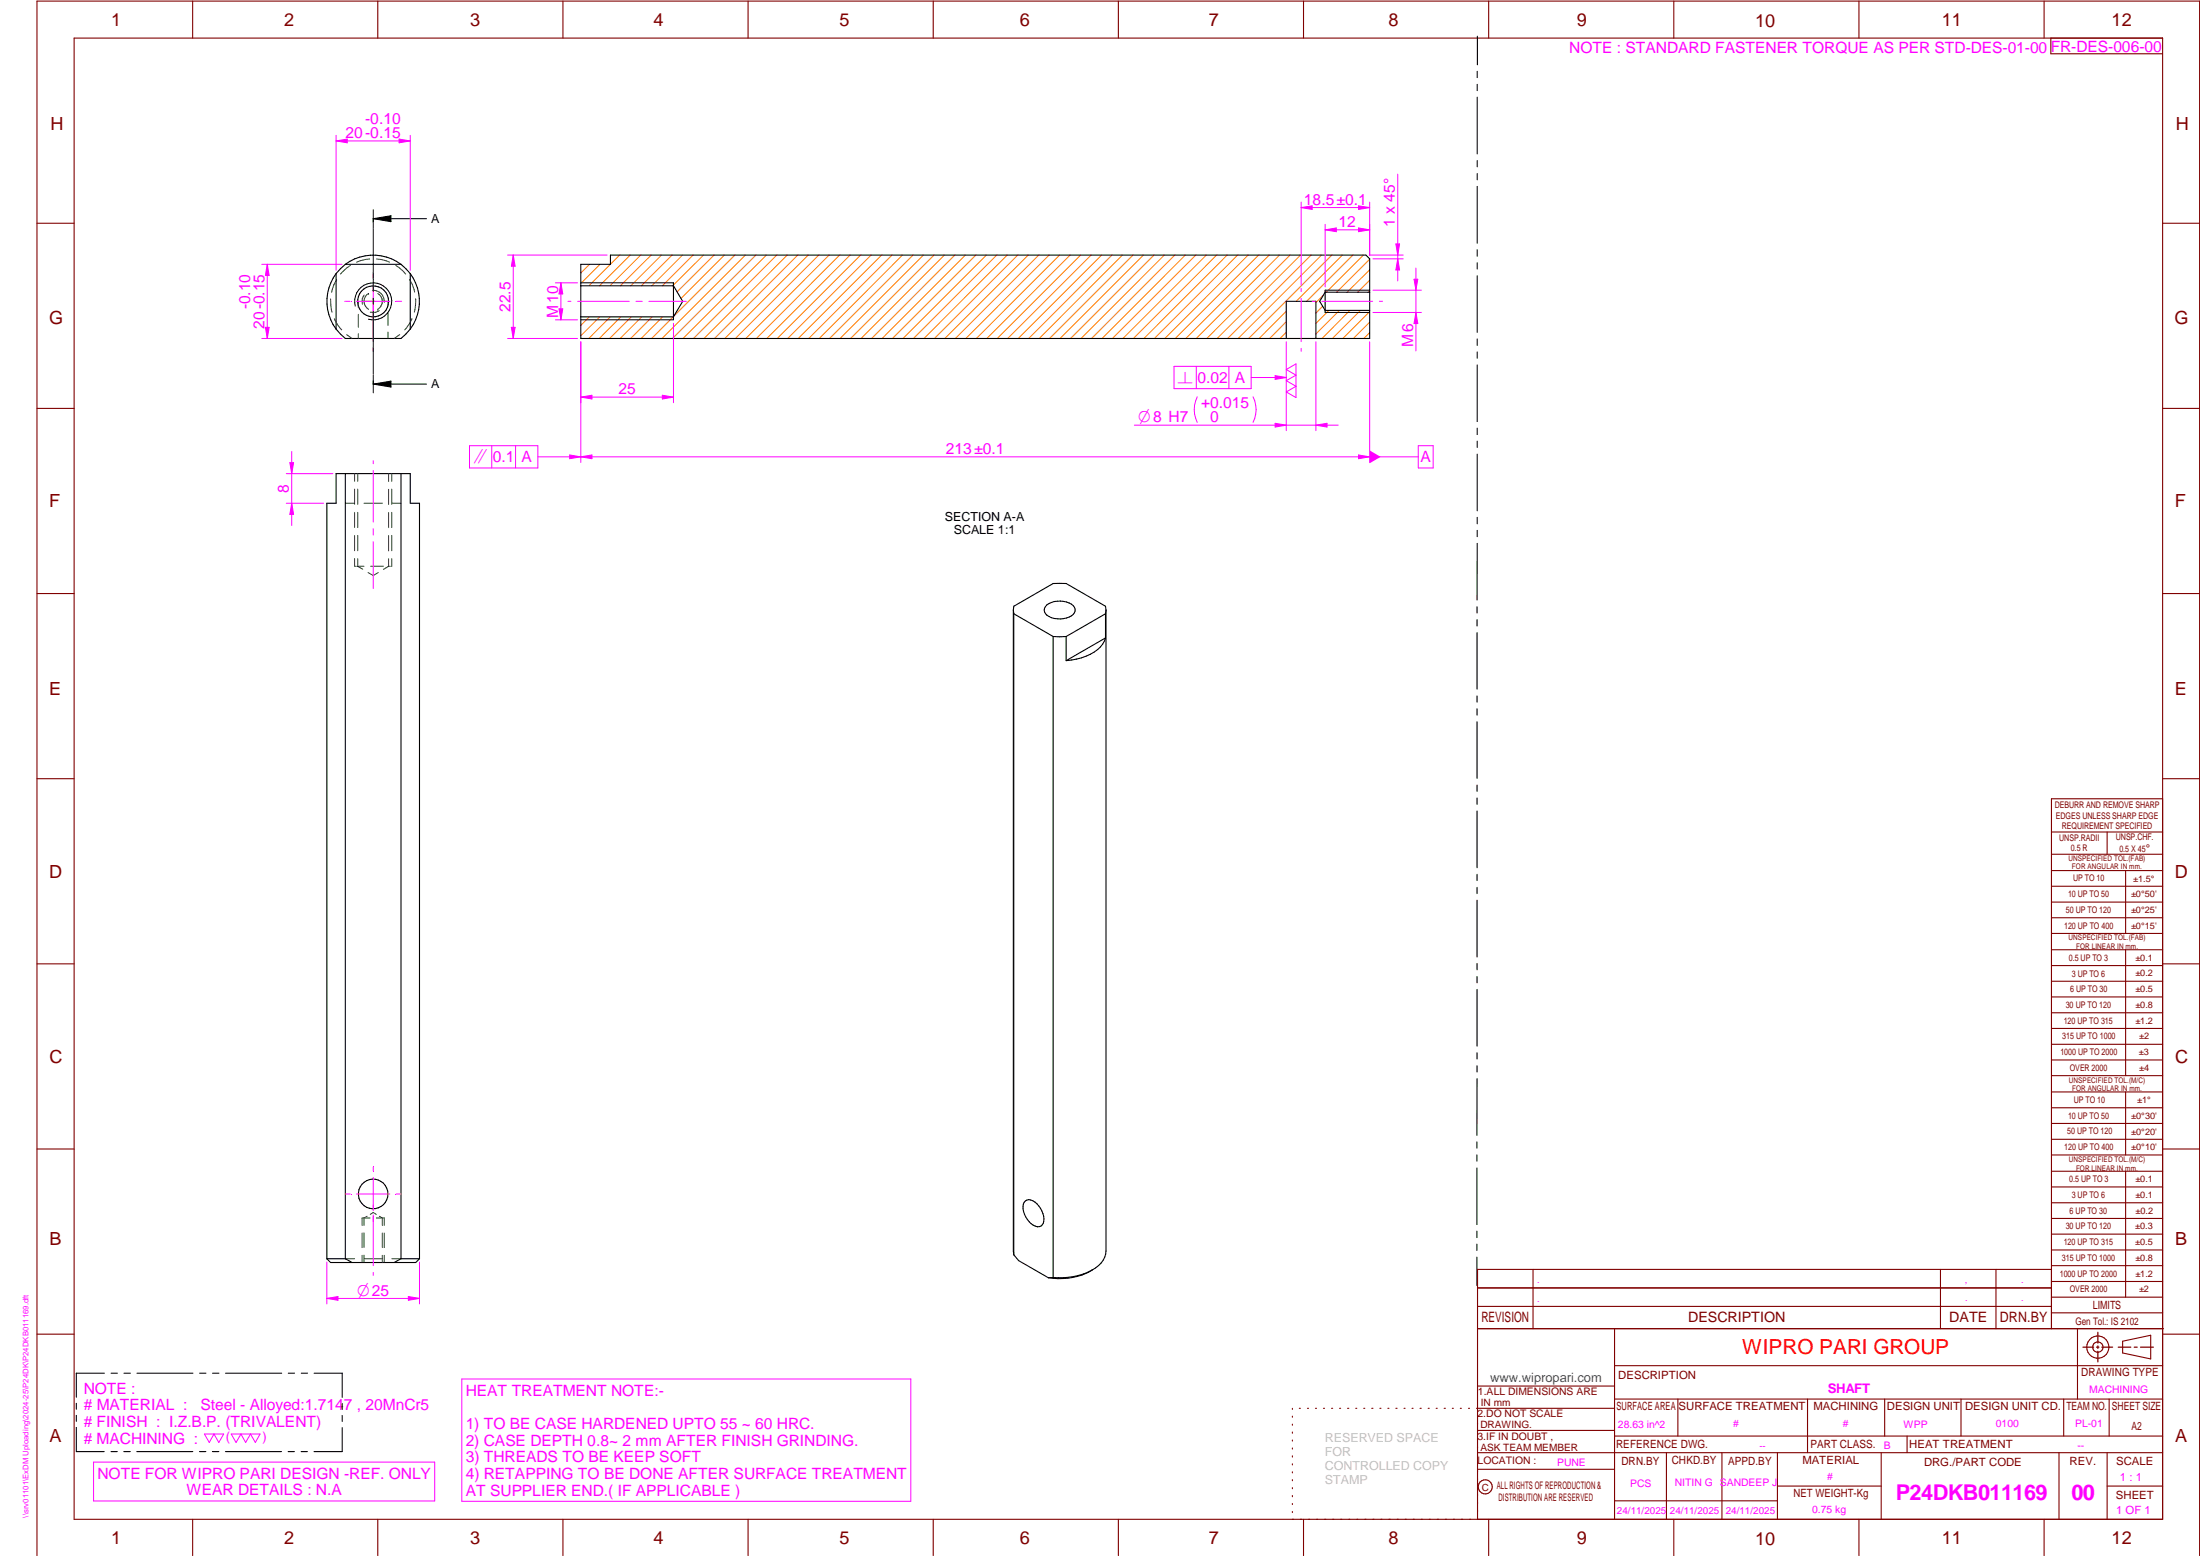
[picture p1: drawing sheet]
<svg xmlns="http://www.w3.org/2000/svg" width="594mm" height="420mm" viewBox="0 0 594 420" stroke-linecap="round" stroke-linejoin="round" font-family="sans-serif">
<g fill="none" stroke="#800000" stroke-width=".3">
<path d="M20 10.3h564v400h-564zM52 .3v10M102 .3v10M152 .3v10M202 .3v10M252 .3v10M302 .3v10M352 .3v10M402 .3v10M452 .3v10M502 .3v10M552 .3v10"/>
<path d="M553.8 10.3v4.2h30.1M10 60.3h10M584 60.3h10M10 110.3h10M584 110.3h10M10 160.3h10M584 160.3h10M10 210.3h10M584 215.7h-30v143.1M584 210.3h10M554 224.7h30M554 230.7h30"/>
<path d="M554 235.1h30M554 239.3h30M569 224.7v6M574 235.1v17M554 243.6h30M554 247.8h30M554 252.1h30M554 256.5h30M574 256.5v33.9M10 260.3h10M554 260.7h30M554 265h30"/>
<path d="M554 269.2h30M554 273.5h30M554 277.7h30M584 260.3h10M554 282h30M554 286.2h30M554 290.4h30M554 294.9h30M554 299.1h30M574 294.9v17M10 310.3h10M554 303.4h30"/>
<path d="M554 307.6h30M554 311.9h30M554 316.3h30M574 316.3v34M584 310.3h10M554 320.5h30M554 324.8h30M554 329h30M554 333.2h30M554 337.5h30M399 358.8h185.2M399 352.8h155"/>
<path d="M399 347.8h155M414 342.8v16M436 358.8v51.5M524 342.8v16M539 342.8v16M554 341.8h30M554 346h30M554 350.3h30M554 354.5h30M554 342.8h-155v67.5M561 358.8v19M10 360.3h10"/>
<path d="M399 374.3h37M436 368.8h148M436 377.8h148M453.1 377.8v10M488.1 377.8v14.5M508.9 377.8v10M529.5 377.8v10M557.3 377.8v10M569.5 377.8v10M573.2 362.2l7.6-1.6v6.3l-7.6-1.6zM584 360.3h10M349 380.3v.3"/>
<path d="M349 382.4v.3M349 384.6v.3M349 386.7v.3M349 388.8v.3M349 391v.3M349 393.1v.3M349 395.3v.3M349 397.4v.3M349 399.5v.3M350.9 380.3h.2M353.1 380.3h.2M355.2 380.3h.3"/>
<path d="M357.4 380.3h.3M359.6 380.3h.3M361.7 380.3h.3M363.9 380.3h.3M366.1 380.3h.3M368.3 380.3h.2M370.4 380.3h.3M372.6 380.3h.3M374.8 380.3h.3M376.9 380.3h.4M379.1 380.3h.3M381.3 380.3h.3"/>
<path d="M383.4 380.3h.4M385.6 380.3h.3M387.8 380.3h.3M390 380.3h.3M392.2 380.3h.3M394.3 380.3h.3M396.5 380.3h.3M398.7 380.3h37.3M399 386.2h37M399 396.7h37M436 387.8h148M450 392.3v18"/>
<path d="M465 392.3v18M480 392.3v18M508 392.3v18M515 387.8v4.5M556 392.3v18M569 392.3v18M584 392.3h-185M52 410.3v9.7M102 410.3v9.7M152 410.3v9.7M202 410.3v9.7M252 410.3v9.7"/>
<path d="M302 410.3v9.7M349 401.7v.3M349 403.8v.4M349 406v.3M349 408.1v.3M352 410.3v9.7M402 410.3v9.7M436 405.3h44M452 410.3v9.7M480 401.3h28M502 410.3v9.7M552 410.3v9.7"/>
<path d="M569 401.3h15M10 420v-419.7h584v419.7"/>
<circle cx="566.5" cy="363.8" r="2.99"/>
<circle cx="566.5" cy="363.7" r="1.41"/>
<circle cx="401.1" cy="401.5" r="1.9"/>
</g>
<path d="M100.8 76.9v9M96.3 81.4h9M25.3 394.8h92.1v10.5h-92.1z" fill="none" stroke="#f0f" stroke-width=".27"/>
<g fill="none" stroke="#000" stroke-width=".3">
<path d="M398.9 19.3v1.7M398.9 9.8v7.7M398.9 22.8v1.7M398.9 26.2v15.4M398.9 43.3v1.7M398.9 46.9v1.7M398.9 50.3v15.4M90.8 73.9v15M90.8 73.9a12.6 12.6 0 0 0 0 15M93.3 71.4h15M93.3 71.4a12.6 12.6 0 0 1 15 0M93.3 71.4l-2.5 2.5"/>
<path d="M108.3 71.4l2.5 2.5M110.8 73.9v15M110.8 73.9a12.6 12.6 0 0 1 0 15M398.9 67.4v1.8M398.9 71v1.6M398.9 74.5v15.2M110.8 88.9l-2.5 2.5h-15l-2.5-2.5M398.9 91.5v1.8M398.9 95v1.7M398.9 98.6v15.2M398.9 115.6v1.7M398.9 119.1v1.7"/>
<path d="M93.3 127.9v212M108.3 127.9v212M398.9 122.6v15.3M398.9 139.7v1.7M398.9 143.2v1.7M398.9 146.7v15.3M398.9 163.8v1.7M398.9 167.3v1.7M398.9 170.8v15.3M398.9 187.9v1.7M398.9 191.4v1.7M398.9 194.9v15.3"/>
<path d="M398.9 212v1.7M398.9 215.5v1.7M398.9 219v15.3M398.9 236.1v1.7M398.9 239.6v1.7M398.9 243.1v15.3M398.9 260.2v1.7M398.9 263.7v1.7M398.9 267.2v15.3M398.9 284.3v1.7M398.9 287.8v1.7M398.9 291.3l-.1 15.3"/>
<path d="M398.8 308.4v1.6M398.8 311.9v1.7M398.8 315.4v15.3M88.3 339.9v-204h2.5v-8h20v8h2.5v204M88.3 339.9h5M88.3 339.9l1 1h23l1-1M93.3 339.9l1.8 1M108.3 339.9l-1.8 1M108.3 339.9h5M398.8 332.4v1.8M398.8 336v1.7M398.8 339.5v7.6"/>
<path d="M20.6 378.9v1.6M28.2 370.8h-7.6v6.5M30 370.8h1.7M33.5 370.8h1.7M37 370.8h15.1M53.9 370.8h1.7M57.4 370.8h1.7M60.9 370.8h15.2M77.8 370.8h1.7M81.4 370.8h1.7M84.8 370.8h7.6v6.5M92.4 379v1.6"/>
<path d="M20.6 385.4v6.6h7.5M20.6 382.2v1.6M30 392h1.7M33.4 392h1.8M37 392h15.1M53.9 392h1.7M57.4 392h1.7M60.9 392h15.1M77.8 392h1.7M81.3 392h1.7M92.4 385.5v6.5h-7.6M92.4 382.2v1.6"/>
<circle cx="100.8" cy="81.4" r="4.2"/>
<circle cx="100.8" cy="322.4" r="4"/>
</g>
<path d="M566.5 359.7v3M562.5 363.8h2.9M566.1 363.8h.7M566.5 363.4v.7M566.5 364.9v2.8M567.6 363.8h2.9M572 363.8h3.4M576.3 363.8h.8M578 363.8h3.5" fill="none" stroke="#800000" stroke-width=".34"/>
<g fill="none" stroke="#008000" stroke-width=".27">
<path d="M90.9 75.5l-.7 1.3-.6 2.1M90.9 75.5h.1M94.7 71.6l-2.8 2.4M98.3 79.7a2.77 2.77 0 0 0-.4 2.5M99.5 79.2a2.48 2.48 0 0 0 0 4.3M99.5 79.2h.1M99.8 69.9l-1.1 .2-2.4 .7M100.5 78.4a2.94 2.94 0 0 1 3.3 3.2M101.7 69.9l1.2 .2 2.3 .7M102 79.2a2.48 2.48 0 0 1 0 4.3M106.8 71.6l1.1 .8 1.7 1.6M110.7 75.5h.1"/>
<path d="M110.7 75.5l.6 1.3 .7 2.1M89.3 80.7l.4 3.6M90.3 86.1l.8 1.4 1.2 1.6M93.6 90.4l1.5 1M96.8 81.4v1.7M96.8 84.9v3.4M96.8 90.1v1.3M97.8 81.4h3.5M102 83.5h.1M102.4 83.9a2.81 2.81 0 0 1-2.4 .4M103.1 81.4h1.7v1.2M104.8 84.4v3.5"/>
<path d="M104.8 89.7v1.7M107.9 90.3l-1.4 1.1M111.2 86l-.7 1.5-1.2 1.6M112.2 80.7v1.6l-.3 2M93.3 135.9h2.5M95.8 127.9v2.1M95.8 132.1v4.1M95.8 138.3v4.2M96.6 127.9v2.1M96.6 132.1v4.1M96.6 138.3v4.2M98.3 135.9h5"/>
<path d="M104.9 127.9v2.1M104.9 132.1v4.1M104.9 138.4v4.1M105.8 127.9v2.1M105.8 132.1v4.1M105.8 138.3v4.2M105.8 135.9h2.5M95.8 150.8v2.1h.2M95.8 144.6v4.1M96.6 144.6v4.1M96.6 150.8v2.1l1.4 .8M98.3 152.9h-2"/>
<path d="M100.1 152.9h3.4M102.1 154.6l-1.3 .8-1.4-.8M104.9 144.6v4.2M104.9 150.9v2M104.9 152.9l-1.4 .9M104.9 152.9h.3M105.8 150.8v2.1h-.3M105.8 144.6v4.1M93.3 339.9h2.5M97.8 333v3.9M97.8 339v1.9M97.9 328.9l-.1 2"/>
<path d="M98.3 332.9v3.9M98.3 338.9v2M98.3 339.9h5M99.1 328.4l-.8 .5v2M99.9 328.9h-1.8M100 327.9l.8-.5 .8 .5M101.6 328.9h1.8M102.4 328.4l.8 .5v2M103.2 333v3.9M103.2 339v1.9M103.6 328.9l.2 2M103.8 333v3.9"/>
<path d="M103.8 339v1.9M105.8 339.9h2.5"/>
</g>
<path d="M95.9 82.7a5 5 0 0 1 4.4-6.3 5 5 0 0 1 5.4 5.4 5 5 0 0 1-6.2 4.4" fill="none" stroke="#000" stroke-width=".27"/>
<path d="M107 81.4h1.2M108.4 81.4h.1" fill="none" stroke="#f0f" stroke-width=".27"/>
<path d="M100.8 73.7v.1M100.8 74v1.1" fill="none" stroke="#f0f" stroke-width=".27"/>
<path d="M93.1 81.4h.1M93.3 81.4h1.2" fill="none" stroke="#f0f" stroke-width=".27"/>
<path d="M100.8 77.9v.8M100.8 80.5v11.7M100.8 94v.9M100.8 317.9v9M96.3 322.4h9" fill="none" stroke="#f0f" stroke-width=".27"/>
<path d="M107 322.4h1M108.2 322.4h.1" fill="none" stroke="#f0f" stroke-width=".27"/>
<path d="M100.8 315.1v1.1" fill="none" stroke="#f0f" stroke-width=".27"/>
<path d="M93.3 322.4h.1M93.5 322.4h1.1" fill="none" stroke="#f0f" stroke-width=".27"/>
<g fill="none" stroke="#f0f" stroke-width=".27">
<path d="M351.4 77.9v.8M153.4 81.4h.8M156 81.4h13.9M156.8 92.3v32.6M171.7 81.4h1.7M175.2 81.4h10.1M351.4 80.6v11.6M351.4 94.1v.8M354.3 81.4h.9M356.9 81.4h13.8M369.9 92.3v32.6M372.5 81.4h.8"/>
<path d="M100.8 124.4v.8M100.8 127v14M156.8 123.4l3-.5v1zM100.8 142.8v1.7M100.8 146.3v12.6M100.8 325.4v.9M100.8 328.1v13.7M100.8 343.6v.8"/>
</g>
<g fill="none" stroke="#000" stroke-width=".27">
<path d="M100.8 56.6v4.9M100.8 59.1h14.4M100.8 59.1l4.8-.8v1.6zM100.8 61.7v17M156.8 76.4h25.1M357.8 78.4h12.1M100.8 80.5v1.7M100.8 84v17M156.8 86.4h25.1M357.8 84.4h12.1M100.8 103.7l4.8-.8v1.6zM100.8 101.3v4.8"/>
<path d="M100.8 103.7h14.4"/>
</g>
<path d="M100.8 59.1l4.8-.8v1.6zM100.8 103.7l4.8-.8v1.6z" fill="#000"/>
<g fill="none" stroke="#ff8000" stroke-width=".27">
<path d="M159.2 71.4l-2.4 2.3M162 71.4l-5.2 5.1M167.3 68.9l-8.3 8.3M170.2 68.9l-8.3 8.3M173 68.9l-8.3 8.3M175.8 68.9l-8.3 8.3M178.6 68.9l-8.3 8.3M181.5 68.9l-8.3 8.3M184.3 68.9l-8.3 8.3M187.1 68.9l-8.2 8.3M190 68.9l-8.4 8.3M192.8 68.9l-10 9.9"/>
<path d="M195.6 68.9l-11.7 11.7M198.5 68.9l-16.6 16.5M201.3 68.9l-22.5 22.5M204.1 68.9l-22.5 22.5M207 68.9l-22.6 22.5M209.8 68.9l-22.5 22.5M212.6 68.9l-22.5 22.5M215.4 68.9l-22.5 22.5M218.3 68.9l-22.6 22.5M221.1 68.9l-22.5 22.5M223.9 68.9l-22.5 22.5M226.7 68.9l-22.4 22.5"/>
<path d="M229.6 68.9l-22.5 22.5M232.4 68.9l-22.5 22.5M235.2 68.9l-22.5 22.5M238.1 68.9l-22.5 22.5M240.9 68.9l-22.5 22.5M243.7 68.9l-22.5 22.5M246.5 68.9l-22.5 22.5M249.4 68.9l-22.5 22.5M252.2 68.9l-22.5 22.5M255 68.9l-22.5 22.5M257.8 68.9l-22.4 22.5M260.7 68.9l-22.5 22.5"/>
<path d="M263.5 68.9l-22.5 22.5M266.4 68.9l-22.6 22.5M269.1 68.9l-22.4 22.5M272 68.9l-22.5 22.5M274.8 68.9l-22.5 22.5M277.7 68.9l-22.6 22.5M280.5 68.9l-22.5 22.5M283.3 68.9l-22.5 22.5M286.1 68.9l-22.5 22.5M289 68.9l-22.5 22.5M291.8 68.9l-22.5 22.5M294.6 68.9l-22.5 22.5"/>
<path d="M297.5 68.9l-22.6 22.5M300.3 68.9l-22.5 22.5M303.1 68.9l-22.5 22.5M305.9 68.9l-22.5 22.5M308.8 68.9l-22.5 22.5M311.6 68.9l-22.5 22.5M314.4 68.9l-22.5 22.5M317.2 68.9l-22.4 22.5M320.1 68.9l-22.5 22.5M322.9 68.9l-22.5 22.5M325.7 68.9l-22.5 22.5M328.5 68.9l-22.4 22.5"/>
<path d="M331.4 68.9l-22.5 22.5M334.2 68.9l-22.5 22.5M337.1 68.9l-22.6 22.5M339.9 68.9l-22.5 22.5M342.7 68.9l-22.5 22.5M345.5 68.9l-22.5 22.5M348.4 68.9l-22.5 22.5M351.2 68.9l-22.5 22.5M354 68.9l-22.5 22.5M356.9 68.9l-22.6 22.5M357.4 79.6l-2.1 2.1M359.7 68.9l-22.5 22.5"/>
<path d="M362.5 68.9l-12.5 12.5M365.3 68.9l-12.5 12.5M368.2 68.9l-10.1 10M369.9 72.9l-6.1 6M369.9 70l-9 8.9M369.9 75.7l-3.3 3.2M369.9 78.5l-.5 .4M159.1 85.6l-2.3 2.3M162 85.6l-5.2 5.1M164.8 85.6l-5.8 5.8M167.6 85.6l-5.8 5.8M170.5 85.6l-5.9 5.8"/>
<path d="M173.3 85.6l-5.8 5.8M176.1 85.6l-5.8 5.8M178.9 85.6l-5.8 5.8M181.8 85.6l-5.8 5.8M347.3 84l-7.3 7.4M347.3 86.9l-4.4 4.5M347.3 89.7l-1.7 1.7M357.2 82.7l-1.9 1.8M358.9 83.8l-3.6 3.5M361.7 83.8l-6.4 6.4M364.5 83.8l-7.5 7.6M367.4 83.8l-7.6 7.6"/>
<path d="M369.9 84.2l-7.3 7.2M369.9 87l-4.4 4.4M369.9 89.8l-1.6 1.6"/>
</g>
<g fill="none" stroke="#000" stroke-width=".3">
<path d="M156.8 77.2h25.1l2.5 4.2-2.5 4.2h-25.1M156.8 71.4h8v-2.5h204l1.1 1v21.5h-213.1zM181.9 76.4v10M357.8 78.4v6M369.9 78.9h-12.1l-1.4 2.5 1.4 2.4h12.1M347.3 91.4v-10h8v10M273.6 164.7l.2-1 10.6-6.1 1.8-.1 1.7 .1 10.6 6.1 .2 1M273.6 164.7l.2 1M273.6 164.7l.2 174.1M273.8 165.7l10.6 6.2M273.8 165.7v173.1M282.7 163.3a6.2 6.2 0 0 1 7.1 .2 1.83 1.83 0 0 1 .4 1.9 1.83 1.83 0 0 1-1.5 1.2 6.1 6.1 0 0 1-6.4-.9 1.66 1.66 0 0 1 .4-2.4z"/>
<path d="M284.4 171.9v173.1M287.9 171.9h-3.5M287.9 171.9v6.5M298.5 172.3a8.8 8.8 0 0 1-6.4 5.3l-4.2 .8M298.5 165.7v6.6M298.5 172.3l-10.6 6.1M298.5 165.7l-10.6 6.2M298.7 164.7l-.2 1M298.7 164.7v173.1a6.9 6.9 0 0 1-4.9 5.7l-3.8 1.2-2.8 .3h-2.8M273.8 338.8l1.3 1.6 8 4.6M276.9 324.3a2.41 2.41 0 0 1 3.1 .7 5.7 5.7 0 0 1 1.7 5.3 1.74 1.74 0 0 1-2.7 .5 5.5 5.5 0 0 1-2.4-6.1zM284.4 345h-1.3"/>
<path d="M295 342.9a17.3 17.3 0 0 1-11.9 2.1"/>
</g>
<path d="M156.8 123.4l3-.5v1z" fill="#f0f"/>
<path d="M366.9 122.9l3 .5-3 .5z" fill="none" stroke="#f0f" stroke-width=".27"/>
<path d="M366.9 122.9l3 .5-3 .5z" fill="#f0f"/>
<path d="M156.8 92.3v16.5M181.9 87.3v21.5M156.8 107.2l3-.5v1zM156.8 123.4h213.1" fill="none" stroke="#f0f" stroke-width=".27"/>
<path d="M156.8 107.2l3-.5v1z" fill="#f0f"/>
<path d="M178.9 106.7l3 .5-3 .5z" fill="none" stroke="#f0f" stroke-width=".27"/>
<path d="M178.9 106.7l3 .5-3 .5z" fill="#f0f"/>
<path d="M347.3 92.3v24M355.3 92.3v24M156.8 107.2h25.1M323.3 107.1a7.8 7.8 0 0 0 0 6.9M338.4 107.1a7.5 7.5 0 0 1 0 6.9M344.3 114.3l3 .5-3 .5z" fill="none" stroke="#f0f" stroke-width=".27"/>
<path d="M344.3 114.3l3 .5-3 .5z" fill="#f0f"/>
<path d="M355.3 114.8l3-.5v1z" fill="none" stroke="#f0f" stroke-width=".27"/>
<path d="M355.3 114.8l3-.5v1z" fill="#f0f"/>
<path d="M357.8 60.6v16.9M357.8 62.1l3-.5v1zM369.9 60.6v8.4M306.3 114.8h55.1" fill="none" stroke="#f0f" stroke-width=".27"/>
<path d="M357.8 62.1l3-.5v1z" fill="#f0f"/>
<path d="M366.9 61.6l3 .5-3 .5z" fill="none" stroke="#f0f" stroke-width=".27"/>
<path d="M366.9 61.6l3 .5-3 .5z" fill="#f0f"/>
<path d="M357.8 62.1h12.1M370.7 78.4h13.1M381.8 75.4h1.1l-.6 3zM370.7 84.4h13.1" fill="none" stroke="#f0f" stroke-width=".27"/>
<path d="M381.8 75.4h1.1l-.6 3z" fill="#f0f"/>
<path d="M382.3 84.4l.6 3h-1.1z" fill="none" stroke="#f0f" stroke-width=".27"/>
<path d="M382.3 84.4l.6 3h-1.1z" fill="#f0f"/>
<path d="M137.1 68.9h26.9M382.3 72.4v22.3M137.1 91.4h18.8M138.1 88.4h1l-.5 3z" fill="none" stroke="#f0f" stroke-width=".27"/>
<path d="M138.1 88.4h1l-.5 3z" fill="#f0f"/>
<path d="M138.6 68.9l.5 3h-1z" fill="none" stroke="#f0f" stroke-width=".27"/>
<path d="M138.6 68.9l.5 3h-1z" fill="#f0f"/>
<path d="M90.8 36.5v36.5M90.8 38.1l3-.6v1.1zM110.8 36.5v36.5M138.6 68.9v22.5" fill="none" stroke="#f0f" stroke-width=".27"/>
<path d="M90.8 38.1l3-.6v1.1z" fill="#f0f"/>
<path d="M107.8 37.5l3 .6-3 .5z" fill="none" stroke="#f0f" stroke-width=".27"/>
<path d="M107.8 37.5l3 .6-3 .5z" fill="#f0f"/>
<path d="M90.8 38.1h20M70.7 71.4h21.7M72.2 71.4l.5 3h-1zM70.7 91.4h21.7" fill="none" stroke="#f0f" stroke-width=".27"/>
<path d="M72.2 71.4l.5 3h-1z" fill="#f0f"/>
<path d="M71.7 88.4h1l-.5 3z" fill="none" stroke="#f0f" stroke-width=".27"/>
<path d="M71.7 88.4h1l-.5 3z" fill="#f0f"/>
<path d="M72.2 71.4v20M77.3 135.9h10.1M77.3 127.9h12.6M78.3 124.9h1l-.5 3z" fill="none" stroke="#f0f" stroke-width=".27"/>
<path d="M78.3 124.9h1l-.5 3z" fill="#f0f"/>
<path d="M78.8 135.9l.5 3h-1z" fill="none" stroke="#f0f" stroke-width=".27"/>
<path d="M78.8 135.9l.5 3h-1z" fill="#f0f"/>
<path d="M78.8 121.9v20M88.3 350.6l3-.5v1zM88.3 340.8v11.3M113.3 340.8v11.3" fill="none" stroke="#f0f" stroke-width=".27"/>
<path d="M88.3 350.6l3-.5v1z" fill="#f0f"/>
<path d="M110.3 350.1l3 .5-3 .5z" fill="none" stroke="#f0f" stroke-width=".27"/>
<path d="M110.3 350.1l3 .5-3 .5z" fill="#f0f"/>
<path d="M150 76.4h5.9M150 86.4h5.9M151 83.4h1l-.5 3zM88.3 350.6h25" fill="none" stroke="#f0f" stroke-width=".27"/>
<path d="M151 83.4h1l-.5 3z" fill="#f0f"/>
<path d="M151.5 76.4l.5 3h-1z" fill="none" stroke="#f0f" stroke-width=".27"/>
<path d="M151.5 76.4l.5 3h-1z" fill="#f0f"/>
<path d="M151.5 76.4v10M369.7 68.9h9.2M370.7 69.9h8.2M376.9 65.9h1l-.5 3z" fill="none" stroke="#f0f" stroke-width=".27"/>
<path d="M376.9 65.9h1l-.5 3z" fill="#f0f"/>
<path d="M377.4 69.9l.5 3h-1z" fill="none" stroke="#f0f" stroke-width=".27"/>
<path d="M377.4 69.9l.5 3h-1z" fill="#f0f"/>
<path d="M351.4 54.6v22.4M366.9 55.6l3 .4-3 .6zM369.9 54.6v14.4M377.4 47v28.9" fill="none" stroke="#f0f" stroke-width=".27"/>
<path d="M366.9 55.6l3 .4-3 .6z" fill="#f0f"/>
<path d="M351.4 56l2.9-.4v1z" fill="none" stroke="#f0f" stroke-width=".27"/>
<path d="M351.4 56l2.9-.4v1z" fill="#f0f"/>
<path d="M351.4 56h18.5M337.9 101.9h9.4" fill="none" stroke="#f0f" stroke-width=".27"/>
<path d="M344.3 101.4l3 .5-3 .5z" fill="#f0f"/>
<path d="M317 98.9h20.9v6h-20.9zM323 98.9v6M331.8 98.9v6M347.3 99.8l2.7-1.5v9.1l-2.7-1.6 2.7-1.5-2.7-1.5 2.7-1.5zM344.3 101.4l3 .5-3 .5zM369.9 123.4h13.1" fill="none" stroke="#f0f" stroke-width=".27"/>
<path d="M369.9 121.6l2.9 1.8-2.9 1.7z" fill="#f0f"/>
<path d="M145.2 123.4h11.6M383 120.4h4v6h-4z" fill="none" stroke="#f0f" stroke-width=".27"/>
<path d="M153.8 122.9l3 .5-3 .5z" fill="#f0f"/>
<path d="M126.8 120.4h18.4v6h-18.4zM132.8 120.4v6M139.2 120.4v6M153.8 122.9l3 .5-3 .5zM124.7 372.4h121.2v33h-121.2zM55.2 387.2h5.2l-1.3 2.3-1.3-2.3-1.3 2.3zM62.4 387.2h7.8l-1.2 2.3-1.4-2.3-1.3 2.3-1.2-2.3-1.4 2.3z" fill="none" stroke="#f0f" stroke-width=".27"/>
<g font-size="5.9" fill="#f0f">
<text x="511.9" y="405.1">P24DKB011169</text>
<text x="559.4" y="405.1">00</text>
</g>
<text font-size="5.6" fill="#f00" x="470.5" y="365.5">WIPRO PARI GROUP</text>
<g font-size="4.9" fill="#800000">
<text x="30" y="6.9">1</text>
<text x="76.7" y="6.9">2</text>
<text x="127" y="6.9">3</text>
<text x="176.5" y="6.9">4</text>
<text x="226.7" y="6.9">5</text>
<text x="275.4" y="6.9">6</text>
<text x="326.4" y="6.9">7</text>
<text x="375" y="6.9">8</text>
<text x="425.8" y="6.9">9</text>
<text x="473.9" y="7.3">10</text>
<text x="524.3" y="6.9">11</text>
<text x="570.2" y="6.9">12</text>
<text x="13.6" y="35.1">H</text>
<text x="587.6" y="35.1">H</text>
<text x="13.2" y="87.5">G</text>
<text x="587.2" y="87.5">G</text>
<text x="13.2" y="137">F</text>
<text x="587.2" y="137">F</text>
<text x="13.2" y="187.6">E</text>
<text x="587.2" y="187.6">E</text>
<text x="13.2" y="237">D</text>
<text x="587.2" y="237">D</text>
<text x="13.4" y="287.1">C</text>
<text x="587.4" y="287.1">C</text>
<text x="13.4" y="336.2">B</text>
<text x="587.4" y="336.2">B</text>
<text x="13.4" y="389.3">A</text>
<text x="587.4" y="389.3">A</text>
<text x="30" y="416.9">1</text>
<text x="76.7" y="416.9">2</text>
<text x="127" y="416.9">3</text>
<text x="176.5" y="416.9">4</text>
<text x="226.7" y="416.9">5</text>
<text x="275.4" y="416.9">6</text>
<text x="326.4" y="416.9">7</text>
<text x="375" y="416.9">8</text>
<text x="425.8" y="416.9">9</text>
<text x="473.9" y="417.3">10</text>
<text x="524.3" y="416.9">11</text>
<text x="570.2" y="416.9">12</text>
</g>
<g font-size="4.6" fill="#f0f">
<text x="318" y="103.4">n</text>
<text x="307.4" y="114">O8 H7</text>
<text x="127.9" y="124.9">i</text>
<text x="96.4" y="349.8">O25</text>
</g>
<g font-size="4.2" fill="#f0f">
<text x="423.7" y="14.3">NOTE : STANDARD FASTENER TORQUE AS PER STD-DES-01-00</text>
<text x="553.8" y="14">FR-DES-006-00</text>
<text x="98.6" y="33.4">-0.10</text>
<text x="93.3" y="37.3">20-0.15</text>
<text x="352.1" y="55.3">18.5±0.1</text>
<text x="361.5" y="61.3">12</text>
<text x="376.7" y="61.2" transform="rotate(-90 376.7 61.2)">1 x 45°</text>
<text x="67.5" y="83.5" transform="rotate(-90 67.5 83.5)">-0.10</text>
<text x="71.5" y="88.8" transform="rotate(-90 71.5 88.8)">20-0.15</text>
<text x="137.8" y="84.2" transform="rotate(-90 137.8 84.2)">22.5</text>
<text x="150.7" y="85.8" transform="rotate(-90 150.7 85.8)">M10</text>
<text x="381.6" y="93.7" transform="rotate(-90 381.6 93.7)">M6</text>
<text x="167" y="106.5">25</text>
<text x="323.3" y="103.4">0.02 A</text>
<text x="324.4" y="110.2">+0.015</text>
<text x="326.8" y="114">0</text>
<text x="133.1" y="124.9">0.1 A</text>
<text x="255.4" y="122.6">213±0.1</text>
<text x="383.6" y="124.9">A</text>
<text x="78" y="133.1" transform="rotate(-90 78 133.1)">8</text>
<text x="22.6" y="376.3">NOTE :</text>
<text x="125.8" y="376.9">HEAT TREATMENT NOTE:-</text>
<text x="22.6" y="380.8"># MATERIAL :</text>
<text x="54.2" y="380.8">Steel - Alloyed:1.7147 , 20MnCr5</text>
<text x="22.6" y="385.3"># FINISH : I.Z.B.P. (TRIVALENT)</text>
<text x="22.6" y="389.8"># MACHINING :</text>
<text x="125.8" y="385.9">1) TO BE CASE HARDENED UPTO 55 ~ 60 HRC.</text>
<text x="125.8" y="390.4">2) CASE DEPTH 0.8~ 2 mm AFTER FINISH GRINDING.</text>
<text x="125.8" y="394.9">3) THREADS TO BE KEEP SOFT</text>
<text x="26.3" y="399.3">NOTE FOR WIPRO PARI DESIGN -REF. ONLY</text>
<text x="125.8" y="399.4">4) RETAPPING TO BE DONE AFTER SURFACE TREATMENT</text>
<text x="50.3" y="403.8">WEAR DETAILS : N.A</text>
<text x="125.8" y="403.9">AT SUPPLIER END.( IF APPLICABLE )</text>
</g>
<g font-size="3.9" fill="#800000">
<text x="400" y="357.1">REVISION</text>
<text x="455.9" y="357.1">DESCRIPTION</text>
<text x="526.4" y="357.1">DATE</text>
<text x="540" y="357.1">DRN.BY</text>
</g>
<text font-size="3.6" fill="#f0f" x="493.6" y="376.1">SHAFT</text>
<text font-size="3.5" fill="#00f" x="402.4" y="373.3">www.wipropari.com</text>
<g font-size="3.5" fill="#f0f">
<text x="61" y="389.2">(</text>
<text x="70.9" y="389.2">)</text>
</g>
<g font-size="3.4">
<text x="116.5" y="60.2">A</text>
<text x="116.5" y="104.9">A</text>
<text x="255.1" y="140.6">SECTION A-A</text>
<text x="257.5" y="144.2">SCALE 1:1</text>
</g>
<g font-size="3.4" fill="#c0c0c0">
<text x="357.8" y="389.5">RESERVED SPACE</text>
<text x="357.8" y="393.3">FOR</text>
<text x="357.8" y="397">CONTROLLED COPY</text>
<text x="357.8" y="400.8">STAMP</text>
</g>
<g font-size="3.1" fill="#800000">
<text x="565.1" y="353.5">LIMITS</text>
<text x="562" y="371.7">DRAWING TYPE</text>
<text x="437" y="372.3">DESCRIPTION</text>
<text x="436.5" y="380.8">SURFACE AREA</text>
<text x="453.3" y="380.8">SURFACE TREATMENT MACHINING</text>
<text x="509.5" y="380.8">DESIGN UNIT DESIGN UNIT CD.</text>
<text x="558" y="380.6">TEAM NO.</text>
<text x="570.3" y="380.7">SHEET SIZE</text>
<text x="575.6" y="386.1">A2</text>
<text x="436.4" y="391.1">REFERENCE DWG.</text>
<text x="437.8" y="395.5">DRN.BY</text>
<text x="451.4" y="395.4">CHKD.BY</text>
<text x="466.6" y="395.5">APPD.BY</text>
<text x="486.7" y="395.4">MATERIAL</text>
<text x="488.9" y="390.9">PART CLASS.</text>
<text x="515.6" y="390.9">HEAT TREATMENT</text>
<text x="519.6" y="395.9">DRG./PART CODE</text>
<text x="558.9" y="395.5">REV.</text>
<text x="571.4" y="395.6">SCALE</text>
<text x="484.3" y="404.2">NET WEIGHT-Kg</text>
<text x="571.4" y="404.7">SHEET</text>
</g>
<g font-size="3.1" fill="#f0f">
<text x="572.5" y="399.9">1 : 1</text>
<text x="571.4" y="408.8">1 OF 1</text>
</g>
<text font-size="3" fill="#800000" x="579.5" y="230.1">°</text>
<g font-size="2.8" fill="#800000">
<text x="560.4" y="357.7">Gen Tol.: IS 2102</text>
<text x="399.1" y="376.6">1.ALL DIMENSIONS ARE</text>
<text x="399" y="382.7">2.DO NOT SCALE</text>
<text x="399" y="388.7">3.IF IN DOUBT ,</text>
<text x="399" y="395.4">LOCATION :</text>
<text x="404.2" y="402">ALL RIGHTS OF REPRODUCTION &amp;</text>
<text x="404.7" y="405.4">DISTRIBUTION ARE RESERVED</text>
</g>
<g font-size="2.8" fill="#f0f">
<text x="564.2" y="376.2">MACHINING</text>
<text x="436.9" y="385.5">28.63 in^2</text>
<text x="468" y="385.3">#</text>
<text x="497.6" y="385.2">#</text>
<text x="514" y="385.5">WPP</text>
<text x="538.9" y="385.4">0100</text>
<text x="560.4" y="385.3">PL-01</text>
<text x="420.5" y="396">PUNE</text>
<text x="508.7" y="391.2">B</text>
<text x="561" y="391.2">--</text>
<text x="440.2" y="401.5">PCS</text>
<text x="452.2" y="401.3">NITIN G SANDEEP J</text>
<text x="493.4" y="399.5">#</text>
<text x="489.3" y="408.5">0.75 kg</text>
</g>
<g font-size="2.7" fill="#800000">
<text x="399.9" y="379.7">IN mm</text>
<text x="399.7" y="385.7">DRAWING.</text>
<text x="399.7" y="391.8">ASK TEAM MEMBER</text>
<text x="400.1" y="402.5">C</text>
</g>
<g font-size="2.7" fill="#f0f">
<text x="436.6" y="408.7">24/11/2025</text>
<text x="450.9" y="408.8">24/11/2025</text>
<text x="466" y="408.9">24/11/2025</text>
</g>
<g font-size="2.5" fill="#800000">
<text x="554.9" y="218.3">DEBURR AND REMOVE SHARP</text>
<text x="555.2" y="221">EDGES UNLESS SHARP EDGE</text>
<text x="556.1" y="227.1">UNSP.RADII</text>
<text x="556.8" y="223.8">REQUIREMENT SPECIFIED</text>
<text x="571.4" y="226.9">UNSP.CHF.</text>
<text x="559.2" y="229.9">0.5 R</text>
<text x="572.3" y="230.1">0.5 X 45</text>
<text x="559.8" y="238">UP TO 10</text>
<text x="576.1" y="238.1">±1.5°</text>
<text x="558.5" y="242.2">10 UP TO 50</text>
<text x="575.5" y="242.3">±0°50'</text>
<text x="557.4" y="250.7">120 UP TO 400</text>
<text x="557.9" y="246.5">50 UP TO 120</text>
<text x="575.5" y="250.7">±0°15'</text>
<text x="575.5" y="246.5">±0°25'</text>
<text x="558.7" y="259.4">0.5 UP TO 3</text>
<text x="559.5" y="263.7">3 UP TO 6</text>
<text x="576.6" y="263.6">±0.2</text>
<text x="576.6" y="259.4">±0.1</text>
<text x="559" y="267.9">6 UP TO 30</text>
<text x="576.6" y="267.9">±0.5</text>
<text x="557.8" y="272.2">30 UP TO 120</text>
<text x="576.6" y="272.2">±0.8</text>
<text x="556.9" y="280.7">315 UP TO 1000</text>
<text x="557.3" y="276.4">120 UP TO 315</text>
<text x="576.6" y="276.4">±1.2</text>
<text x="577.7" y="280.7">±2</text>
<text x="556.4" y="284.9">1000 UP TO 2000</text>
<text x="577.6" y="284.9">±3</text>
<text x="558.9" y="289.2">OVER 2000</text>
<text x="577.7" y="289.3">±4</text>
<text x="560" y="297.9">UP TO 10</text>
<text x="577.1" y="297.9">±1°</text>
<text x="558.5" y="302.1">10 UP TO 50</text>
<text x="575.5" y="302.1">±0°30'</text>
<text x="557.4" y="310.6">120 UP TO 400</text>
<text x="558.2" y="306.3">50 UP TO 120</text>
<text x="575.5" y="310.6">±0°10'</text>
<text x="575.5" y="306.4">±0°20'</text>
<text x="558.8" y="319.2">0.5 UP TO 3</text>
<text x="559.4" y="323.4">3 UP TO 6</text>
<text x="576.6" y="319.2">±0.1</text>
<text x="576.6" y="323.5">±0.1</text>
<text x="558.9" y="327.7">6 UP TO 30</text>
<text x="576.7" y="327.7">±0.2</text>
<text x="557.8" y="332">30 UP TO 120</text>
<text x="576.6" y="332">±0.3</text>
<text x="556.8" y="340.5">315 UP TO 1000</text>
<text x="557.3" y="336.3">120 UP TO 315</text>
<text x="576.6" y="336.3">±0.5</text>
<text x="576.6" y="340.5">±0.8</text>
<text x="556.2" y="344.7">1000 UP TO 2000</text>
<text x="576.6" y="344.7">±1.2</text>
<text x="558.9" y="349">OVER 2000</text>
<text x="577.6" y="349">±2</text>
</g>
<g font-size="2.5" fill="#f0f">
<text x="415.1" y="346.3">.</text>
<text x="530.6" y="346.5">,</text>
<text x="545.8" y="346.4">.</text>
<text x="415.1" y="351.5">.</text>
<text x="530.6" y="351.2">.</text>
<text x="545.8" y="351.3">.</text>
<text x="475.1" y="391.2">--</text>
</g>
<g font-size="2.1" fill="#800000">
<text x="558.5" y="232.4">UNSPECIFIED TOL.(FAB)</text>
<text x="559.5" y="234.7">FOR ANGULAR IN mm.</text>
<text x="558.6" y="253.9">UNSPECIFIED TOL.(FAB)</text>
<text x="560.7" y="256.3">FOR LINEAR IN mm.</text>
<text x="558.7" y="292.3">UNSPECIFIED TOL.(M/C)</text>
<text x="559.6" y="294.7">FOR ANGULAR IN mm.</text>
<text x="558.7" y="313.7">UNSPECIFIED TOL.(M/C)</text>
<text x="560.6" y="316.1">FOR LINEAR IN mm.</text>
</g>
<text font-size="2.1" fill="#f0f" x="7.7" y="409.8" transform="rotate(-90 7.7 409.8)">\\srv01101\ExDM Uploading\2024-25\P24DK\P24DKB011169.dft</text>
</svg>
